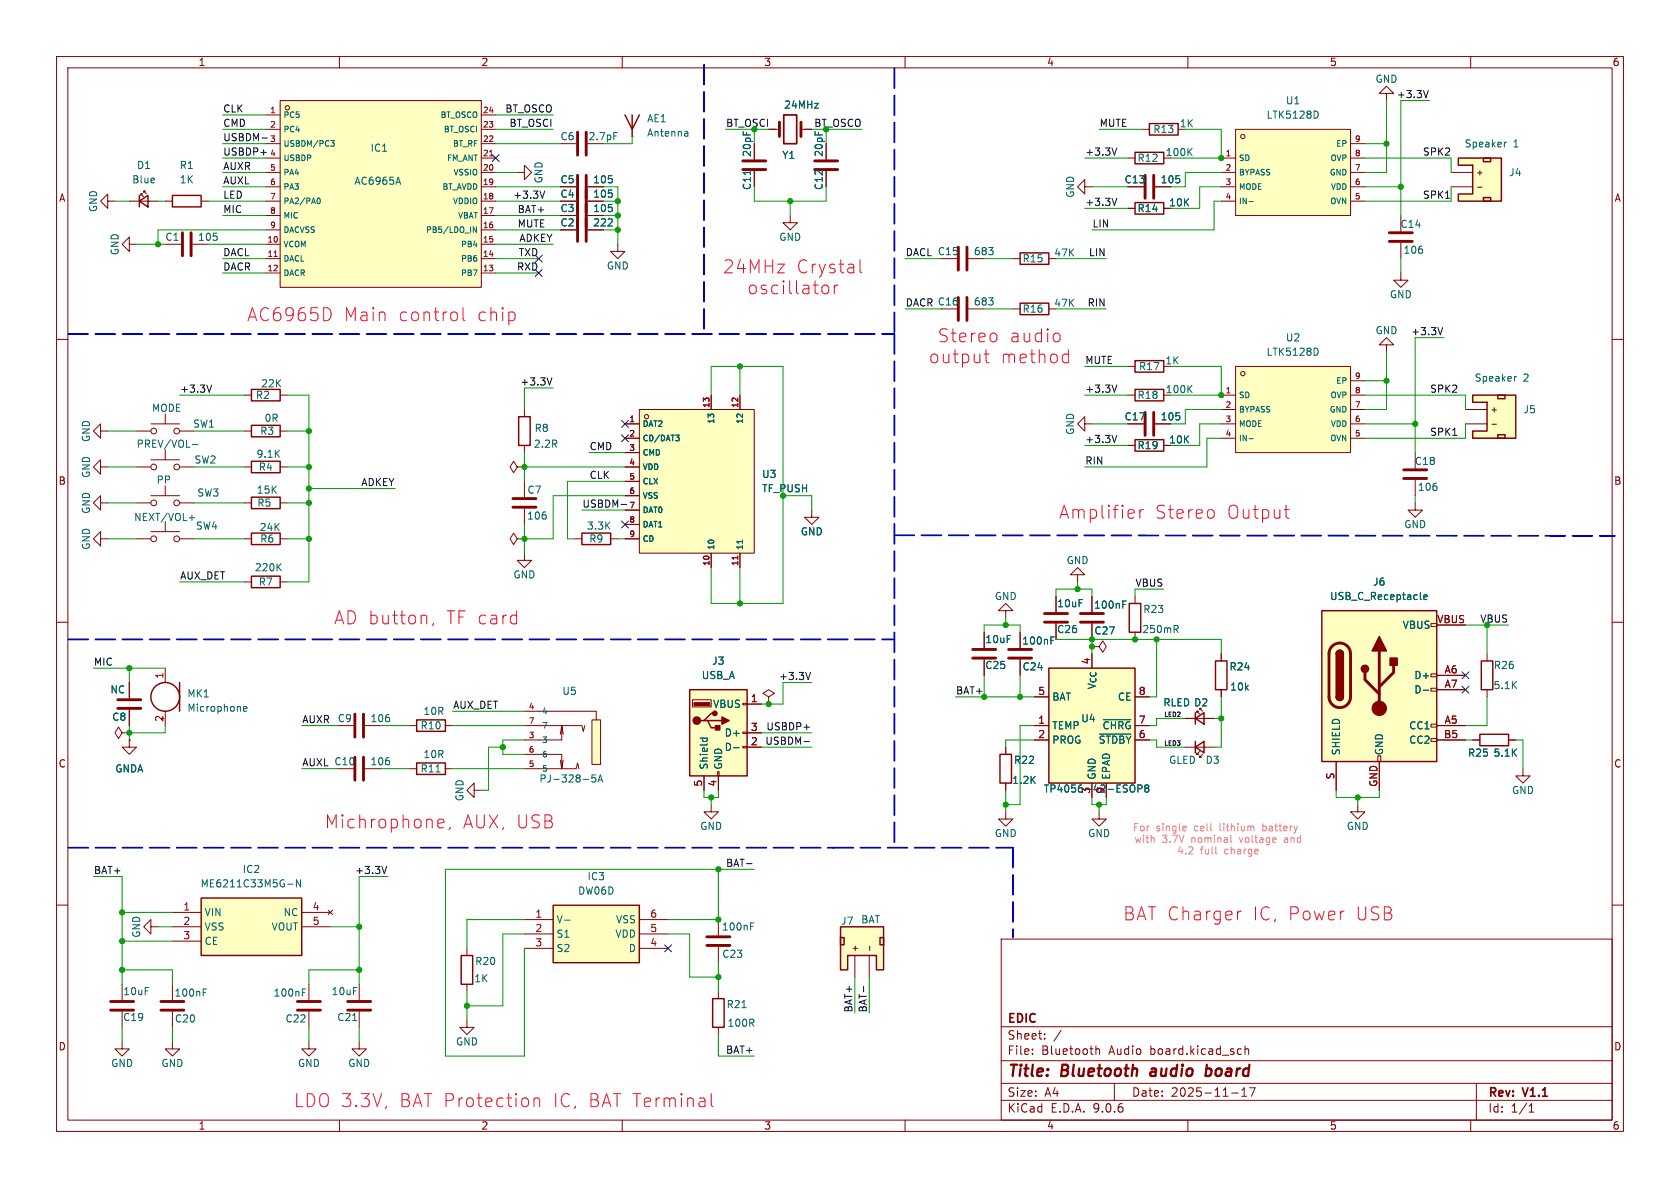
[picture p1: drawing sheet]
<svg xmlns="http://www.w3.org/2000/svg" width="297mm" height="210mm" viewBox="0 0 297 210" stroke-linecap="round" stroke-linejoin="round" font-family="sans-serif">
<g fill="none" stroke="#840000" stroke-width=".18">
<path d="M10 10h277v190h-277zM12 12h273v186h-273zM60 10v2M110 10v2M160 10v2M210 10v2M260 10v2M10 60h2M285 60h2M10 110h2M285 110h2M10 160h2"/>
<path d="M177 166h108v32h-108zM285 160h2M60 198v2M110 198v2M160 198v2M177 194.5h108M177 191.5h108M177 187.5h108M177 181.5h108M182.5 186.3v.1M182.5 185.5v.1M184.7 183.6v.1"/>
<path d="M184.7 182.8v.1M187.6 182.1l-1.3 2M193.7 184.9v1.5M193.7 185.5l.3-.1 .3 .1 .1 .9M197 191.5v3M210 198v2M217.7 193.2h1.2M219 185.4l.5 .1M219.5 186.3l-.5 .1M219.5 193.8h.9M219.5 192.7l.5-.4v1.5M220.1 185.5l.2-.1 .4 .1v.9"/>
<path d="M220.1 184.9v1.5M220.9 192.3h1l-.7 1.5M260 198v2M261 191.5v6.5M270.3 196.6h.9M270.3 195.5l.4-.4v1.5"/>
</g>
<path d="M203.5 189.5l-.2 .4 .3 .3M213.3 189l.2-.1 .5 .1M213.4 188.2l-.3 2M214 190a.66 .66 0 0 1-.9 .1" fill="none" stroke="#840000" stroke-width=".4"/>
<path d="M218.4 22.9h20.4v15.2h-20.4z" fill="#ffffc2"/>
<circle cx="219.7" cy="24.1" r=".38" fill="#ffffc2" stroke="#ffffc2" stroke-width=".18"/>
<g fill="none" stroke="#840000" stroke-width=".18">
<path d="M215.9 27.9h2.5M215.9 30.5h2.5M215.9 33h2.5M215.9 35.6h2.5M218.4 22.9h20.4v15.2h-20.4zM238.8 27.9h2.5M238.8 30.5h2.5M238.8 33h2.5M238.8 35.6h2.5M238.8 25.4h2.5M171.2 54.6h2.8M171.2 45.7h2.8"/>
<path d="M179.1 54.6h1.2M179.1 45.7h1.2M185.4 54.6h1.3M185.4 45.7h1.3"/>
<circle cx="219.7" cy="24.1" r=".38"/>
</g>
<path d="M232.6 19.6a.68 .68 0 0 1 .5 .7 .68 .68 0 0 1-.5 .6M220.8 35.6h.8" fill="none" stroke="#006464" stroke-width=".18"/>
<path d="M180.3 53.6h5.1v2h-5.1zM180.3 44.7h5.1v2h-5.1z" fill="none" stroke="#840000" stroke-width=".25"/>
<path d="M169.4 43.7v4.1M169.4 52.6v4M170.9 43.7v4.1M170.9 52.6v4" fill="none" stroke="#840000" stroke-width=".51"/>
<path d="M49.5 17.8h35.6v33h-35.6z" fill="#ffffc2"/>
<circle cx="50.8" cy="19.1" r=".38" fill="#ffffc2" stroke="#ffffc2" stroke-width=".18"/>
<g fill="none" stroke="#840000" stroke-width=".18">
<path d="M49.5 17.8h35.6v33h-35.6zM22.9 35.6h5M24.9 34.5v-.2h.2h-.2l.5 .5M25.4 34v-.2h.3h-.3l.5 .5M29.2 35.6h1.3M35.6 35.6h1.2M47 20.3h2.5M47 22.9h2.5M47 25.4h2.5M47 27.9h2.5M47 30.5h2.5M47 33h2.5"/>
<path d="M47 35.6h2.5M47 38.1h2.5M85.1 20.3h2.5M85.1 22.9h2.5M85.1 25.4h2.5M85.1 27.9h2.5M85.1 30.5h2.5M85.1 33h2.5M85.1 35.6h2.5M85.1 38.1h2.5M247.6 38.1v2.8M29.2 43.2h2.8"/>
<path d="M34 43.2h2.8M47 40.6h2.5M47 43.2h2.5M47 45.7h2.5M47 48.3h2.5M85.1 40.6h2.5M85.1 43.2h2.5M85.1 45.7h2.5M85.1 48.3h2.5M247.6 48.3v1.2h1.3l-1.3 1.3-1.2-1.3h1.2M247.6 42.9v2.8M245.1 61h1.3l-1.3-1.3-1.3 1.3h1.3v1.2"/>
<path d="M250.2 80v2.8M250.2 84.8v2.8"/>
<circle cx="50.8" cy="19.1" r=".38"/>
</g>
<path d="M56.1 35.2l.2-.2a.53 .53 0 0 1 .3 .5 .53 .53 0 0 1-.3 .5l-.2-.2M58.5 24.9h.6l-.3 .3 .2 .1v.5h-.5M70.4 31.3l.4 1.3M84.2 40.1v1l-.5-1v1" fill="none" stroke="#006464" stroke-width=".18"/>
<path d="M86.6 27.6h.5M48.5 45.3h.5" fill="none" stroke="#a90000" stroke-width=".18"/>
<path d="M32.3 41.1v4.1M33.8 41.1v4.1M245.6 41.1h4.1M245.6 42.7h4.1M248.2 83.1h4M248.2 84.6h4" fill="none" stroke="#840000" stroke-width=".51"/>
<path d="M24.6 35.6l1.6-1.1v2.1zM24.6 34.5v2.1M30.5 34.5h5.1v2.1h-5.1z" fill="none" stroke="#840000" stroke-width=".25"/>
<path d="M218.4 64.8h20.4v15.2h-20.4z" fill="#ffffc2"/>
<circle cx="219.7" cy="66" r=".38" fill="#ffffc2" stroke="#ffffc2" stroke-width=".18"/>
<g fill="none" stroke="#840000" stroke-width=".18">
<path d="M215.9 69.9h2.5M215.9 72.4h2.5M215.9 74.9h2.5M215.9 77.5h2.5M218.4 64.8h20.4v15.2h-20.4zM238.8 69.9h2.5M238.8 72.4h2.5M238.8 74.9h2.5M238.8 77.5h2.5M238.8 67.3h2.5"/>
<circle cx="219.7" cy="66" r=".38"/>
</g>
<path d="M220.8 77.5h.8M232.6 61.5a.68 .68 0 0 1 .5 .7 .68 .68 0 0 1-.5 .6" fill="none" stroke="#006464" stroke-width=".18"/>
<path d="M257.8 27.9h7.6v7.7h-7.6v-1.3h2.5v-5.1h-2.5z" fill="#ffffc2"/>
<path d="M257.8 27.9h7.6v7.7h-7.6v-1.3h2.5v-5.1h-2.5zM262.3 27.9h1.2v.7h-1.2zM262.3 34.9h1.2v.7h-1.2z" fill="none" stroke="#840000" stroke-width=".25"/>
<path d="M245.1 16.5h1.3l-1.3-1.3-1.3 1.3h1.3v1.3M256.5 30.5h3.8M256.5 33h3.8M261.2 33.1h.8M22.9 43.2v-1.3l-1.3 1.3 1.3 1.3v-1.3h1.2" fill="none" stroke="#840000" stroke-width=".18"/>
<path d="M266.3 25.1l-.3 .2" fill="none" stroke="#006464" stroke-width=".18"/>
<path d="M97.8 160h15.2v10.2h-15.2z" fill="#ffffc2"/>
<path d="M97.8 160h15.2v10.2h-15.2z" fill="none" stroke="#840000" stroke-width=".25"/>
<path d="M92.7 162.6h5.1M92.7 165.1h5.1M92.7 167.6h5.1M113 162.6h5.1M113 165.1h5.1M113 167.6h5.1" fill="none" stroke="#840000" stroke-width=".18"/>
<path d="M99.8 162.7h1" fill="none" stroke="#006464" stroke-width=".18"/>
<path d="M260.3 69.9h7.7v7.6h-7.7v-1.3h2.6v-5.1h-2.6z" fill="#ffffc2"/>
<g fill="none" stroke="#840000" stroke-width=".25">
<path d="M200.7 35.8h5v2h-5zM200.7 26.9h5v2.1h-5zM203.2 21.8h5.1v2.1h-5.1zM91.7 73.7h2v5h-2zM200.7 77.7h5v2.1h-5zM200.7 63.8h5v2h-5zM260.3 69.9h7.7v7.6h-7.7v-1.3h2.6v-5.1h-2.6zM264.8 69.9h1.3v.6h-1.3zM264.8 76.8h1.3v.7h-1.3zM102.9 94.2h5v2.1h-5zM214.9 116.8h2v5.1h-2zM31.7 120.7v5"/>
<path d="M211.3 132.1l1.6-1v2zM211.3 127l1.6-1v2zM211.3 126v2M211.3 131.1v2M126 176.5h2v5.1h-2z"/>
<circle cx="29.2" cy="123.2" r="2.54"/>
</g>
<g fill="none" stroke="#840000" stroke-width=".18">
<path d="M19 35.6v-1.3l-1.2 1.3 1.2 1.2v-1.2h1.3M135.9 22.9h1.9M139.7 38.1v1.3h1.3l-1.3 1.2-1.3-1.2h1.3M141.6 22.9h1.9M191.8 33v-1.2l-1.3 1.2 1.3 1.3v-1.3h1.2M199.4 36.8h1.3M199.4 27.9h1.3M201.9 22.9h1.3M204.2 33h2.8M205.7 36.8h1.3M92.7 72.4v1.3M92.7 78.7v1.3"/>
<path d="M199.4 78.7h1.3M199.4 64.8h1.3M205.7 78.7h1.3M259.1 72.4h3.8M259.1 74.9h3.8M263.8 75h.7M91.4 82.6l-.6-1.1-.6 1.1 .6 1 .6-1h1.3M92.7 82.6h.1M92.7 97.8v1.3h1.3l-1.3 1.2-1.3-1.2h1.3M92.7 85.1v2.8M92.7 89.9v2.8M101.6 95.3h1.3"/>
<path d="M107.9 95.3h1.3M143.5 90.2v1.2h1.3l-1.3 1.3-1.3-1.3h1.3M29.2 118.1v2.6M215.9 115.6v1.2M29.2 125.7v2.6M64.5 135.9h2.8M209.5 132.1h5.1M209.5 127h5.1M211.6 126v-.3h.2h-.2l.5 .5M212.1 132.8l-.5 .6h.2h-.2v-.3M212.1 125.5v-.3h.2h-.2l.5 .5M212.6 133.4l-.5 .5h.2h-.2v-.3"/>
<path d="M215.9 121.9v1.3M240 142.2v1.3h1.3l-1.3 1.3-1.2-1.3h1.2M26.7 163.8v-1.2l-1.3 1.2 1.3 1.3v-1.3h1.2M127 162.6v2.8M127 167.4v2.8M127 175.3v1.2M127 181.6v1.3"/>
</g>
<path d="M132.7 30.1v.8M210.2 26.8l.5 .7M210.7 26.2l-.7 .8M268.1 66.5l-.3 .2M43 125.3l.7-.1-.1-.2-.4-.1-.2 .2 .1 .6h.5M131.2 178.1h.7M132.7 163.7h.4M132.7 163.1h.6" fill="none" stroke="#006464" stroke-width=".18"/>
<g fill="none" stroke="#840000" stroke-width=".51">
<path d="M131.3 30h4.1M131.3 28.4h4.1M137.8 21.6v2.5M141.6 21.6v2.5M144 30h4.1M144 28.4h4.1M202.4 31v4.1M204 31v4.1M90.7 88.1h4M90.7 89.7h4M62.7 133.9v4M64.3 133.9v4"/>
<path d="M125 167.1h4M125 165.6h4"/>
</g>
<path d="M138.6 20.3h2.2v5.1h-2.2z" fill="none" stroke="#840000" stroke-width=".3"/>
<path d="M35.6 158.8h17.7v10.1h-17.7z" fill="#ffffc2"/>
<path d="M73.7 134.9h5v2h-5zM73.7 127.3h5v2h-5zM35.6 158.8h17.7v10.1h-17.7z" fill="none" stroke="#840000" stroke-width=".25"/>
<g fill="none" stroke="#840000" stroke-width=".18">
<path d="M91.4 95.3l-.6-1.1-.6 1.1 .6 1 .6-1h1.3M92.7 95.3h.1M22.9 120.7v2.7M22.9 125.5v2.8M59.7 128.3h2.8M64.5 128.3h2.8M72.4 135.9h1.3M72.4 128.3h1.3M78.7 135.9h1.3M78.7 128.3h1.3M30.5 161.3h5.1M30.5 163.8h5.1"/>
<path d="M30.5 166.4h5.1M53.3 161.3h5.1M53.3 163.8h5.1M54.6 174v2.8M54.6 178.8v2.8M58 160.9l.8 .8M58.8 160.9l-.8 .8M63.5 174v2.8M63.5 178.8v2.8M54.6 184.2v1.2h1.3l-1.3 1.3-1.3-1.3h1.3M63.5 184.2v1.2h1.3l-1.3 1.3-1.3-1.3h1.3"/>
</g>
<path d="M77.1 136.5h.7M50.8 156.3h1M53.1 155.5v1.3l-.7-1.3v1.3M53.5 175.4h.4M53.5 174.8h.6M62.3 180.4h.8" fill="none" stroke="#006464" stroke-width=".18"/>
<path d="M20.8 125.2h4.1M20.8 123.7h4.1M62.7 126.2v4.1M64.3 126.2v4.1M52.6 178.6h4M52.6 177h4M61.5 178.6h4M61.5 177h4" fill="none" stroke="#840000" stroke-width=".51"/>
<path d="M121.9 121.9h10.2v15.3h-10.2z" fill="#ffffc2"/>
<path d="M121.9 121.9h10.2v15.3h-10.2zM124.5 127.4h.6l.6 1.3h1.3M125.1 127.4h2.5M126.4 126.1h-.7l-1.2 1.3h-.7" fill="none" stroke="#840000" stroke-width=".25"/>
<g fill="#840000" stroke="#840000" stroke-width=".25">
<path d="M126.5 128.3h.8v.7h-.8z"/>
<path d="M127.6 126.7l1.3 .7-1.3 .6z"/>
<circle cx="123.2" cy="127.4" r=".63"/>
<circle cx="126.4" cy="126.1" r=".38"/>
</g>
<path d="M122.7 124.2h2.8v.5h-2.8z" fill="#840000" stroke="#840000" stroke-width=".18"/>
<path d="M122.4 123.7h3.3v1.3h-3.3zM124.5 137.2v2.5M126.9 136.4h.2v.8h-.2zM127 137.2v2.5M131.3 124.3h.8v.3h-.8zM131.3 129.4h.8v.3h-.8zM131.3 132h.8v.2h-.8zM132.1 124.5h2.5M132.1 129.5h2.5M132.1 132.1h2.5M135.9 123.2l1-.6-1-.7-1 .7 1 .6v1.3M135.9 124.5h.1" fill="none" stroke="#840000" stroke-width=".18"/>
<path d="M123.8 130.5h1.2M124.3 130.5l-.1 .3M125 130.5v.3M129.7 132.2h1" fill="none" stroke="#006464" stroke-width=".18"/>
<path d="M148.6 163.8h7.6v7.7h-1.3v-2.6h-5v2.6h-1.3z" fill="#ffffc2"/>
<path d="M148.6 165.7h.6v1.3h-.6zM148.6 163.8h7.6v7.7h-1.3v-2.6h-5v2.6h-1.3zM155.6 165.7h.6v1.3h-.6z" fill="none" stroke="#840000" stroke-width=".25"/>
<path d="M151.1 168.9v3.8M153.7 168.9v3.8M153.7 167.3v.7" fill="none" stroke="#840000" stroke-width=".18"/>
<path d="M104.6 127.3h1.6v7.8h-1.6z" fill="#ffffc2"/>
<g fill="none" stroke="#840000" stroke-width=".18">
<path d="M17.8 76.2v-1.3l-1.3 1.3 1.3 1.3v-1.3h1.2M43.2 69.9h1.2M49.5 69.9h1.3M191.8 74.9v-1.2l-1.3 1.2 1.3 1.3v-1.3h1.2M199.4 69.9h1.3M204.2 74.9h2.8M17.8 88.9v-1.3l-1.3 1.3 1.3 1.3v-1.3h1.2M17.8 95.3v-1.3l-1.3 1.3 1.3 1.2v-1.2h1.2M17.8 82.6v-1.3l-1.3 1.3 1.3 1.2v-1.2h1.2M24.1 95.3h2.6M26.7 94h5M29.2 92.2v1.8"/>
<path d="M31.7 95.3h2.6M43.2 95.3h1.2M49.5 95.3h1.3M43.2 102.9h1.2M49.5 102.9h1.3M21.6 129.5l-.6-1-.7 1 .7 1.1 .6-1.1h1.3M22.9 130.8v1.3h1.2l-1.2 1.3-1.3-1.3h1.3M22.9 130.8h.1M22.9 129.5h.1M83.8 139.7v-1.3l-1.3 1.3 1.3 1.3v-1.3h1.3M92.7 125.7h12.7v1.6M92.7 128.3h10.2l.2 1 .3-1"/>
<path d="M92.7 133.4h6.6v2.5l.3-1.5M92.7 135.9h9.2l.2-1 .3 1M99.1 134.4l.2 1.5M99.3 128.3l-.2 1.5M99.6 129.8l-.3-1.5v2.5h-6.6M104.6 127.3h1.6v7.8h-1.6zM125.7 142.2v1.3h1.3l-1.3 1.3-1.2-1.3h1.2M21.6 174v2.8M21.6 178.8v2.8M30.5 174v2.8M30.5 178.8v2.8M82.5 167.6v1.3"/>
<path d="M82.5 174v1.3M21.6 184.2v1.2h1.3l-1.3 1.3-1.3-1.3h1.3M30.5 184.2v1.2h1.2l-1.2 1.3-1.3-1.3h1.3M82.5 180.3v1.3h1.3l-1.3 1.3-1.2-1.3h1.2"/>
<circle cx="27.2" cy="95.3" r=".51"/>
<circle cx="31.2" cy="95.3" r=".51"/>
</g>
<path d="M210.2 68.7l.5 .7M210.7 68.1l-.7 .8M33.4 91.5h1M49.7 99.6l-.7 .8M49.2 100.2l.5 .7M105.3 137h-.6l-.1 .6 .2-.1h.4l.1 .2v.4l-.2 .1-.5-.1M105.7 138.2l.4-1.2 .4 1.2M105.8 137.9h.6M35.9 175.4h.5M35.9 174.8h.6" fill="none" stroke="#006464" stroke-width=".18"/>
<path d="M44.4 68.8h5.1v2.1h-5.1zM200.7 68.8h5v2.1h-5zM44.4 94.2h5.1v2.1h-5.1zM44.4 101.9h5.1v2h-5.1zM81.5 168.9h2.1v5.1h-2.1z" fill="none" stroke="#840000" stroke-width=".25"/>
<path d="M202.4 72.9v4.1M204 72.9v4.1M19.6 178.6h4M19.6 177h4M28.4 178.6h4.1M28.4 177h4.1" fill="none" stroke="#840000" stroke-width=".51"/>
<path d="M113 72.4h20.3v25.4h-20.3z" fill="#ffffc2"/>
<circle cx="114.3" cy="73.7" r=".38" fill="#ffffc2" stroke="#ffffc2" stroke-width=".18"/>
<g fill="none" stroke="#840000" stroke-width=".18">
<path d="M111.8 24.1h.1M110.5 74.9h2.5M110.5 77.5h2.5M113 72.4h20.3v25.4h-20.3zM125.7 69.9v2.5M130.8 69.9v2.5M110.5 80h2.5M110.5 82.6h2.5M110.5 85.1h2.5M110.5 87.6h2.5M110.5 90.2h2.5M110.5 92.7h2.5"/>
<path d="M110.5 95.3h2.5M125.7 97.8v2.5M130.8 97.8v2.5M180.3 111.8v2.8M180.3 116.6v2.8M186.7 105.4v2.8M186.7 110.2v2.8M190.5 101.6h1.3l-1.3-1.3-1.3 1.3h1.3v1.3M193 105.4v2.8M193 110.2v2.8M177.8 132.1v1.3M177.8 138.4v1.3"/>
<circle cx="114.3" cy="73.7" r=".38"/>
</g>
<path d="M121.4 23.2l.2 .2v.7M121.6 24l-.4 .1M121.6 23.5l-.4 .1M119.4 76.9h.7l-.4 .4M119.9 77.3l.2 .2v.2l-.2 .2M131.3 95.5v.5M185.8 113.2h.4M185.8 112.6h.6M198.5 106.8h.4M198.5 106.2h.6" fill="none" stroke="#006464" stroke-width=".18"/>
<path d="M130.4 98.3v.6" fill="none" stroke="#a90000" stroke-width=".18"/>
<path d="M178.3 116.3h4.1M178.3 114.8h4.1M184.7 110h4M184.7 108.5h4M191 110h4.1M191 108.5h4.1" fill="none" stroke="#840000" stroke-width=".51"/>
<path d="M110.5 20.3l1.3 2.6 1.2-2.6M111.8 20.3v3.8M176.8 133.4h2v5h-2z" fill="none" stroke="#840000" stroke-width=".25"/>
<path d="M185.4 118.1h15.3v20.3h-15.3z" fill="#ffffc2"/>
<path d="M44.4 75.2h5.1v2h-5.1zM44.4 87.9h5.1v2h-5.1zM44.4 81.5h5.1v2.1h-5.1zM185.4 118.1h15.3v20.3h-15.3zM199.6 106.7h2.1v5.1h-2.1zM261.9 116.8h2v5.1h-2zM261.6 129.8h5.1v2h-5.1z" fill="none" stroke="#840000" stroke-width=".25"/>
<g fill="none" stroke="#840000" stroke-width=".18">
<path d="M91.4 30.5h1.3v-1.3l1.3 1.3-1.3 1.3v-1.3M99.1 33h2.8M99.1 25.4h2.8M99.1 35.6h2.8M99.1 38.1h2.8M103.9 33h2.8M103.9 35.6h2.8M103.9 38.1h2.8M99.1 40.6h2.8M103.9 40.6h2.8M109.2 43.2v1.3h1.3l-1.3 1.2-1.3-1.2h1.3M24.1 76.2h2.6"/>
<path d="M26.7 74.9h5M29.2 73.2v1.7M29.2 79.5v1.8M31.7 76.2h2.6M43.2 76.2h1.2M49.5 76.2h1.3M24.1 88.9h2.6M24.1 82.6h2.6M26.7 81.3h5M26.7 87.6h5M29.2 85.9v1.7M31.7 88.9h2.6"/>
<path d="M31.7 82.6h2.6M43.2 88.9h1.2M43.2 82.6h1.2M49.5 88.9h1.3M49.5 82.6h1.3M174 111.8v2.8M174 116.6v2.8M177.8 108h1.3l-1.3-1.3-1.3 1.3h1.3v1.2M193 114.3h1.3l.6-1 .7 1-.7 1-.6-1M193 114.3h.1M200.7 105.4v1.3M200.7 111.8v1.2"/>
<path d="M262.9 115.6v1.2M182.9 123.2h2.5M182.9 128.3h2.5M182.9 130.8h2.5M193 138.4v2.6M195.6 138.4v2.6M200.7 123.2h2.5M200.7 128.3h2.5M200.7 130.8h2.5M260.3 130.8h1.3M262.9 121.9v1.3M266.7 130.8h1.3"/>
<path d="M269.2 135.9v1.3h1.3l-1.3 1.2-1.2-1.2h1.2M177.8 143.5v1.3h1.3l-1.3 1.3-1.3-1.3h1.3M194.3 143.5v1.3h1.3l-1.3 1.3-1.3-1.3h1.3"/>
<circle cx="27.2" cy="76.2" r=".51"/>
<circle cx="31.2" cy="76.2" r=".51"/>
<circle cx="27.2" cy="82.6" r=".51"/>
<circle cx="27.2" cy="88.9" r=".51"/>
<circle cx="31.2" cy="82.6" r=".51"/>
<circle cx="31.2" cy="88.9" r=".51"/>
</g>
<g fill="none" stroke="#006464" stroke-width=".18">
<path d="M107.5 39.9h.8M108.2 38.8v.4M108.5 23.4h.6M34 78.6h1M207.9 111.2l.4 .6M208 110.6l.3 .2-.1 .3-.2 .1M194.4 129.8h5.5M195 127.2h4.9M200.1 138.8a.43 .43 0 0 1 .5 .4v.4a.43 .43 0 0 1-.5 .4M201.2 139.4h.6l.1-.2-.1-.3-.6-.1v1.2M202.6 139.3l-.2-.2 .2-.3h.3l.2 .2-.2 .3M202.6 139.3l-.2 .2v.4l.2 .1h.4l.1-.2v-.3l-.2-.2"/>
<path d="M202.6 139.3h.3"/>
</g>
<path d="M102.1 23.4v4M102.1 31v11.7M103.6 23.4v4M103.6 31v11.7M172 116.3h4M172 114.8h4" fill="none" stroke="#840000" stroke-width=".51"/>
<path d="M233.7 108h20.3v26.6h-20.3z" fill="#ffffc2"/>
<g fill="none" stroke="#840000" stroke-width=".18">
<path d="M99.1 33h2.8M99.1 35.6h2.8M99.1 38.1h2.8M103.9 33h2.8M103.9 35.6h2.8M103.9 38.1h2.8M135.9 22.9h1.3M142.2 22.9h1.3M199.4 36.8h1.3M204.2 33h2.8M205.7 36.8h1.3M99.1 40.6h2.8"/>
<path d="M103.9 40.6h2.8M110.5 74.9h2.5M110.5 77.5h2.5M125.7 69.9v2.5M130.8 69.9v2.5M199.4 78.7h1.3M204.2 74.9h2.8M205.7 78.7h1.3M110.5 80h2.5M110.5 82.6h2.5M110.5 85.1h2.5M110.5 87.6h2.5"/>
<path d="M110.5 90.2h2.5M110.5 92.7h2.5M110.5 95.3h2.5M125.7 97.8v2.5M130.8 97.8v2.5M250.2 88.9v1.3h1.3l-1.3 1.2-1.3-1.2h1.3M174 111.8v2.8M174 116.6v2.8M180.3 111.8v2.8M180.3 116.6v2.8M186.7 105.4v2.8M186.7 110.2v2.8"/>
<path d="M193 114.3h.1M193 105.4v2.8M193 110.2v2.8M215.9 115.6v1.2M253 110.2h1v.5h-1zM253 119.1h1v.5h-1zM254 110.5h5.1M254 119.4h5.1M22.9 130.8h.1M22.9 129.5h.1M22.9 120.7v2.7M22.9 125.5v2.8"/>
<path d="M124.5 137.2v2.5M127 137.2v2.5M132.1 124.5h2.5M132.1 129.5h2.5M132.1 132.1h2.5M135.9 124.5h.1M177.8 132.1v1.3M177.8 138.4v1.3M182.9 128.3h2.5M182.9 130.8h2.5M182.9 123.2h2.5M193 138.4v2.6"/>
<path d="M195.6 138.4v2.6M200.7 128.3h2.5M200.7 130.8h2.5M200.7 123.2h2.5M209.5 127h1.8M212.9 127h1.7M215.9 121.9v1.3M236.2 134.6v5.1M243.6 133.6h.5v1h-.5zM243.8 134.6v5.1M253 121.7h1v.5h-1zM253 128h1v.5h-1z"/>
<path d="M253 130.6h1v.5h-1zM254 121.9h5.1M254 128.3h5.1M254 130.8h5.1M260.3 130.8h1.3M266.7 130.8h1.3"/>
</g>
<path d="M233.7 108h20.3v26.6h-20.3zM236.2 115.6a.64 .64 0 0 1 .7-.7 .64 .64 0 0 1 .6 .7M236.2 123.2a.64 .64 0 0 0 .7 .6 .64 .64 0 0 0 .6-.6" fill="none" stroke="#840000" stroke-width=".25"/>
<path d="M235.5 114.2a1.9 1.9 0 0 1 2.1-.4 1.9 1.9 0 0 1 1.2 1.8v7.6a1.91 1.91 0 0 1-1.9 1.9 1.91 1.91 0 0 1-2-1.9l.1-7.8 .1-.6zM241.3 118.9v1.2l2.5 2.6M243.8 115.1v10.1M246.4 117.6v1.3l-2.6 2.5" fill="none" stroke="#840000" stroke-width=".51"/>
<g fill="#840000" stroke="#840000" stroke-width=".25">
<path d="M236.2 115.6h1.3v7.6h-1.3z"/>
<path d="M236.4 115.1a.64 .64 0 0 1 .7-.1 .64 .64 0 0 1 .4 .6h-1.3z"/>
<path d="M236.2 123.2h1.3a.64 .64 0 0 1-.6 .6 .64 .64 0 0 1-.7-.6z"/>
<path d="M243.8 112.5l1.3 2.6h-2.5z"/>
<path d="M245.7 116.3h1.3v1.3h-1.3z"/>
<circle cx="241.3" cy="118.2" r=".63"/>
</g>
<circle cx="243.8" cy="125.2" r="1.27" fill="#840000" stroke="#840000" stroke-width=".18"/>
<g fill="none" stroke="#006464" stroke-width=".18">
<path d="M107.5 39.9h.8M108.2 38.8v.4M132.7 30.1v.8M119.4 76.9h.7l-.4 .4M119.9 77.3l.2 .2v.2l-.2 .2M131.3 95.5v.5M185.8 113.2h.4M185.8 112.6h.6M198.5 106.8h.4M198.5 106.2h.6M251.7 105.6l.6-.2-.1-.2-.3-.1-.2 .2 .1 .6h.4M123.8 130.5h1.2"/>
<path d="M124.3 130.5l-.1 .3M125 130.5v.3M129.7 132.2h1M194.4 129.8h5.5M195 127.2h4.9M200.1 138.8a.43 .43 0 0 1 .5 .4v.4a.43 .43 0 0 1-.5 .4M201.2 139.4h.6l.1-.2-.1-.3-.6-.1v1.2M202.6 139.3l-.2-.2 .2-.3h.3l.2 .2-.2 .3M202.6 139.3l-.2 .2v.4l.2 .1h.4l.1-.2v-.3l-.2-.2M202.6 139.3h.3M251.6 122h1"/>
</g>
<g fill="none" stroke="#0f0f0f" stroke-width=".18">
<path d="M252.5 16l-.4 1.3M46.1 26.9h1M46.3 24.4h1M96.3 33.8l-.4 1.2M197.4 26.2l-.4 1.2M197.4 35l-.4 1.3M255.6 35h.7M255 57.9l-.4 1.3M37.4 68.1l-.4 1.2M97.6 66.8l-.5 1.3M197.4 68.1l-.4 1.2M197.4 77l-.4 1.2"/>
<path d="M256.8 77h.7M109.8 89.2h1M143.3 118.9l-.4 1.2M142.1 128.5h1M142.1 131.1h1M68.4 153.2l-.5 1.2M132 152.7h.9M152.7 174.4v.9"/>
</g>
<path d="M124.5 11.4v47.7M158.1 12.1v47M12.1 59.1h146M158.1 59.1v90.8M158.1 94.6l127.4 .1M12.1 113h146M12.1 149.9h135.2M147.3 149.9h31.8M179.1 149.9v15.8" fill="none" stroke="#0000c2" stroke-width=".32" stroke-dasharray="3.5 1.3"/>
<g fill="none" stroke="#009600" stroke-width=".18">
<path d="M245.1 17.8v12.7h-3.8M252.7 17.8h-5.1v20.3M20.3 35.6h2.6M27.9 35.6h1.3M36.8 35.6h10.2M39.4 22.9h7.6M39.4 25.4h7.6M39.4 30.5h7.6M39.4 33h7.6M39.4 38.1h7.6M39.4 27.9h7.6M39.4 20.3h7.6"/>
<path d="M87.6 35.6h11.5M87.6 22.9h10.2M87.6 25.4h11.5M87.6 30.5h3.8M87.6 33h11.5M87.6 38.1h11.5M87.6 20.3h10.2M106.7 35.6h2.5M106.7 33h2.5v10.2M106.7 38.1h2.5M111.8 24.1v1.3h-5.1M128.3 22.9h5v2.5"/>
<path d="M133.3 33v2.6h12.7v-2.6M139.7 35.6v2.5M152.4 22.9h-6.4v2.5M191.8 27.9h7.6M191.8 36.8h7.6M193 33h6.4M194.3 22.9h7.6M209.5 22.9h6.4v5h-8.9M215.9 35.6h-1.3v5h-21.6M215.9 30.5h-6.4v2.5h-2.5M215.9 33h-3.8v3.8h-5.1M241.3 25.4h3.8"/>
<path d="M241.3 33h6.3M241.3 27.9h15.2v2.6M256.5 33v2.6h-15.2M24.1 43.2h5.1M36.8 43.2h10.2M39.4 45.7h7.6M39.4 48.3h7.6M47 40.6h-19.1v2.6M87.6 45.7h7.6M87.6 48.3h7.6M87.6 40.6h11.5M87.6 43.2h10.2"/>
<path d="M106.7 40.6h2.5M160 45.7h6.4M160 54.6h6.4M174 45.7h5.1M174 54.6h5.1M186.7 45.7h8.9M186.7 54.6h8.9M247.6 45.7v2.6M255.3 59.7h-5.1v20.3M19 76.2h5.1M31.7 69.9h11.5M34.3 76.2h8.9"/>
<path d="M50.8 76.2h3.8M50.8 69.9h3.8v33h-3.8M97.8 68.6h-5.1v3.8M125.7 69.9v-5.1h12.7v41.9h-12.7v-6.4M130.8 64.8v5.1M191.8 64.8h7.6M191.8 69.9h7.6M191.8 78.7h7.6M193 74.9h6.4M207 64.8h8.9v5.1h-8.9M215.9 77.5h-2.5v5.1h-21.6M215.9 74.9h-3.8v3.8h-5.1"/>
<path d="M215.9 72.4h-6.4v2.5h-2.5M241.3 69.9h17.8v2.5M241.3 74.9h8.9M241.3 67.3h3.8M245.1 62.2v10.2h-3.8M259.1 74.9v2.6h-17.8M19 95.3h5.1M19 82.6h5.1M19 88.9h5.1M34.3 95.3h8.9M34.3 82.6h8.9M34.3 88.9h8.9"/>
<path d="M50.8 95.3h3.8M50.8 82.6h3.8M50.8 88.9h3.8M54.6 86.4h15.2M92.7 80v5.1M92.7 92.7v5.1M92.7 82.6h17.8M102.9 90.2h7.6M104.1 80h6.4M109.2 95.3h1.3M110.5 87.6h-12.7v7.7h-5.1M110.5 85.1h-10.2v10.2h1.3"/>
<path d="M138.4 87.6h5.1v2.6M250.2 87.6v1.3M16.5 118.1h12.7M22.9 118.1v2.6M31.7 102.9h11.5M130.8 100.3v6.4M174 111.8v-1.3h6.3v1.3M174 119.4v3.8M177.8 109.2v1.3M180.3 119.4v3.8M186.7 113h29.2v2.6M186.7 105.4v-1.3h6.3v1.3"/>
<path d="M190.5 102.9v1.2M193 113v2.6M204.5 113v10.2h-1.3M205.7 104.1h-5v1.3M259.1 110.5h7.6M262.9 110.5v5.1M22.9 128.3v2.5M29.2 128.3v1.2h-6.3M53.3 128.3h6.4M53.3 135.9h6.4M67.3 128.3h5.1M67.3 135.9h5.1"/>
<path d="M80 128.3h12.7M80 135.9h12.7M80 125.7h12.7M88.9 132.1h-2.5v7.6h-1.3M92.7 130.8h-3.8v2.6h3.8M124.5 139.7v1.3h2.5v-1.3M134.6 132.1h8.9M134.6 129.5h8.9M143.5 120.7h-5.1v3.8h-3.8M168.9 123.2h14M177.8 139.7v3.8M182.9 130.8h-5.1v1.3"/>
<path d="M182.9 128.3h-2.6v13.9h-2.5M203.2 130.8h1.3v1.3h5M209.5 127h-5v1.3h-1.3M214.6 127h1.3M215.9 123.2v8.9h-1.3M236.2 139.7v1.3h7.6v-1.3M259.1 130.8h1.2M262.9 123.2v5.1h-3.8M268 130.8h1.2v5.1M16.5 154.9h5.1v19.1M68.6 154.9h-5.1v19.1M125.7 141v1.2"/>
<path d="M127 153.7v8.9h-8.9M133.3 153.7h-54.6v33h14v-19.1M193 141v1.2h2.6v-1.2M194.3 142.2v1.3M240 141v1.2M21.6 171.5h8.9v2.5M21.6 166.4h8.9M21.6 161.3h8.9M27.9 163.8h2.6M58.4 163.8h5.1M63.5 171.5h-8.9v2.5M82.5 175.3v5"/>
<path d="M92.7 162.6h-10.2v5M92.7 165.1h-3.8v12.7h-6.4M118.1 165.1h3.8v7.6h5.1M127 170.2v5.1M151.1 172.7v6.4M153.7 172.7v6.4M21.6 181.6v2.6M30.5 181.6v2.6M54.6 181.6v2.6M63.5 181.6v2.6M127 182.9v3.8h6.3"/>
</g>
<g fill="none" stroke="#000084" stroke-width=".18">
<path d="M87 27.3l1.2 1.2M88.2 27.3l-1.2 1.2M94.6 47.7l1.3 1.2M94.6 45.1l1.3 1.2M95.9 47.7l-1.3 1.2M95.9 45.1l-1.3 1.2M109.9 76.9l1.2 1.2M109.9 74.3l1.2 1.2M111.1 76.9l-1.2 1.2M111.1 74.3l-1.2 1.2M109.9 92.1l1.2 1.2M111.1 92.1l-1.2 1.2"/>
<path d="M258.5 118.8l1.2 1.2M259.7 118.8l-1.2 1.2M258.5 121.3l1.2 1.2M259.7 121.3l-1.2 1.2M117.5 167l1.2 1.2M118.7 167l-1.2 1.2"/>
</g>
<g fill="none" stroke="#ff0828" stroke-width=".18">
<path d="M58.4 54.9l.1 .5-.1 .7M81.9 54.4v2l.3 .3M145.7 50.4a.62 .62 0 0 1 .8 .4v.7a.62 .62 0 0 1-.8 .4M147.5 50.4v1.5M148.1 50.4a.59 .59 0 0 0-.6 .4M152 45.9v2l.4 .3M176.1 59.1l.1 .2-.1 .9M187.2 59l.2 .3v.7l-.2 .3M174 62.6h.9M174.3 61.8v2l.1 .2 .5 .1M188.2 62.6l.7 .1M188.9 64l-.7 .1"/>
<path d="M188.9 61.8v2.3M201.5 90.1v1.5M202.2 90.1a.59 .59 0 0 0-.7 .4M214.5 90.3l.2 .2-.2 .9M227 90.1h.9M227.5 91.5l.4 .1M76.6 110.2l-.2 .4M77.5 146.2l.2 .1 .7-.1M77.5 144.9l.7-.1 .2 .1 .1 .5-1.1 .2M79.6 146.2l-.2 .5M219.4 161.1l-.5 .2M94.4 194.1v1.5"/>
<path d="M94.4 194.3a.57 .57 0 0 1 1 .1v1.2M125.7 193.3v2l.4 .3"/>
</g>
<path d="M209.5 146l.2 .3-.6 .2M209.6 146.8l-.1 .1M214.9 150.8l.2 .2M217.6 147.6v1.1l.2 .2M221.5 146l.2 .2v.7" fill="none" stroke="#ff7f7e" stroke-width=".18"/>
<path d="M130.4 98.3v.6" fill="none" stroke="#a90000" stroke-width=".18"/>
<g fill="#009600" stroke="#009600" stroke-width=".18">
<circle cx="240" cy="141" r=".46"/>
<circle cx="262.9" cy="110.5" r=".46"/>
<circle cx="174" cy="123.2" r=".46"/>
<circle cx="130.8" cy="106.7" r=".46"/>
<circle cx="138.4" cy="87.6" r=".46"/>
<circle cx="177.8" cy="110.5" r=".46"/>
<circle cx="135.9" cy="124.5" r=".46"/>
<circle cx="180.3" cy="123.2" r=".46"/>
<circle cx="177.8" cy="142.2" r=".46"/>
<circle cx="194.3" cy="142.2" r=".46"/>
<circle cx="190.5" cy="104.1" r=".46"/>
<circle cx="215.9" cy="127" r=".46"/>
<circle cx="193" cy="113" r=".46"/>
<circle cx="193" cy="114.3" r=".46"/>
<circle cx="200.7" cy="113" r=".46"/>
<circle cx="204.5" cy="113" r=".46"/>
<circle cx="215.9" cy="27.9" r=".46"/>
<circle cx="250.2" cy="74.9" r=".46"/>
<circle cx="247.6" cy="33" r=".46"/>
<circle cx="245.1" cy="25.4" r=".46"/>
<circle cx="245.1" cy="67.3" r=".46"/>
<circle cx="215.9" cy="69.9" r=".46"/>
<circle cx="22.9" cy="129.5" r=".46"/>
<circle cx="21.6" cy="161.3" r=".46"/>
<circle cx="21.6" cy="171.5" r=".46"/>
<circle cx="21.6" cy="166.4" r=".46"/>
<circle cx="127" cy="172.7" r=".46"/>
<circle cx="88.9" cy="132.1" r=".46"/>
<circle cx="22.9" cy="118.1" r=".46"/>
<circle cx="63.5" cy="171.5" r=".46"/>
<circle cx="63.5" cy="163.8" r=".46"/>
<circle cx="82.5" cy="177.8" r=".46"/>
<circle cx="125.7" cy="141" r=".46"/>
<circle cx="127" cy="162.6" r=".46"/>
<circle cx="127" cy="153.7" r=".46"/>
<circle cx="27.9" cy="43.2" r=".46"/>
<circle cx="92.7" cy="95.3" r=".46"/>
<circle cx="54.6" cy="95.3" r=".46"/>
<circle cx="92.7" cy="82.6" r=".46"/>
<circle cx="54.6" cy="88.9" r=".46"/>
<circle cx="54.6" cy="86.4" r=".46"/>
<circle cx="130.8" cy="64.8" r=".46"/>
<circle cx="139.7" cy="35.6" r=".46"/>
<circle cx="109.2" cy="40.6" r=".46"/>
<circle cx="109.2" cy="38.1" r=".46"/>
<circle cx="109.2" cy="35.6" r=".46"/>
<circle cx="54.6" cy="76.2" r=".46"/>
<circle cx="54.6" cy="82.6" r=".46"/>
</g>
<g font-size="3.2" fill="#ff0828">
<text x="127.7" y="48.6">24MHz</text>
<text x="132" y="52.3">oscillator</text>
<text x="140.8" y="48.6">Crystal</text>
<text x="43.6" y="57">AC6965D</text>
<text x="60.7" y="57">Main</text>
<text x="70.4" y="57">control</text>
<text x="84.3" y="57">chip</text>
<text x="164.1" y="64.4">output</text>
<text x="165.7" y="60.7">Stereo</text>
<text x="176.8" y="64.4">method</text>
<text x="178.4" y="60.7">audio</text>
<text x="187.2" y="91.9">Amplifier</text>
<text x="204.1" y="91.9">Stereo</text>
<text x="216.8" y="91.9">Output</text>
<text x="59" y="110.6">AD button,</text>
<text x="78.8" y="110.6">TF card</text>
<text x="57.4" y="146.7">Michrophone,</text>
<text x="81.8" y="146.7">AUX, USB</text>
<text x="198.5" y="162.9">BAT Charger</text>
<text x="221.4" y="162.9">IC, Power</text>
<text x="239.6" y="162.9">USB</text>
<text x="51.9" y="195.9">LDO 3.3V,</text>
<text x="70.5" y="195.9">BAT Protection</text>
<text x="97.7" y="195.9">IC, BAT Terminal</text>
</g>
<g font-size="2.8" fill="#840000">
<text x="178" y="190.9">Title:</text>
<text x="187.7" y="190.9">Bluetooth</text>
<text x="204.3" y="190.9">audio</text>
<text x="214.8" y="190.9">board</text>
</g>
<g font-size="2.1" fill="#840000">
<text x="178" y="184">Sheet:</text>
<text x="178" y="181.2">EDIC</text>
<text x="178" y="186.7">File:</text>
<text x="184.1" y="186.7">Bluetooth</text>
<text x="196.1" y="186.7">Audio</text>
<text x="203.5" y="186.7">board.kicad_sch</text>
<text x="178" y="196.9">KiCad</text>
<text x="178" y="194.1">Size:</text>
<text x="184.7" y="194.1">A4</text>
<text x="185.7" y="196.9">E.D.A.</text>
<text x="193.3" y="196.9">9.0.6</text>
<text x="200" y="194.1">Date:</text>
<text x="207" y="194.1">2025-11-17</text>
<text x="263" y="194.3">Rev:</text>
<text x="263" y="196.9">Id:</text>
<text x="267.1" y="196.9">1/1</text>
<text x="269.4" y="194.3">V1.1</text>
</g>
<g font-size="1.8" fill="#840000">
<text x="35" y="11.9">1</text>
<text x="85" y="11.9">2</text>
<text x="135" y="11.9">3</text>
<text x="185" y="11.9">4</text>
<text x="235" y="11.9">5</text>
<text x="285" y="11.9">6</text>
<text x="132.9" y="27.8" transform="rotate(-90 132.9 27.8)">20pF</text>
<text x="145.6" y="27.8" transform="rotate(-90 145.6 27.8)">20pF</text>
<text x="10.3" y="35.9">A</text>
<text x="132.9" y="33.7" transform="rotate(-90 132.9 33.7)">C11</text>
<text x="145.6" y="33.7" transform="rotate(-90 145.6 33.7)">C12</text>
<text x="198.7" y="32.6">C13</text>
<text x="285.3" y="35.9">A</text>
<text x="198.7" y="74.5">C17</text>
<text x="10.3" y="85.9">B</text>
<text x="285.3" y="85.9">B</text>
<text x="10.3" y="135.9">C</text>
<text x="285.3" y="135.9">C</text>
<text x="10.3" y="185.9">D</text>
<text x="285.3" y="185.9">D</text>
<text x="35" y="199.9">1</text>
<text x="85" y="199.9">2</text>
<text x="135" y="199.9">3</text>
<text x="185" y="199.9">4</text>
<text x="235" y="199.9">5</text>
<text x="285" y="199.9">6</text>
</g>
<g font-size="1.8" fill="#006464">
<text x="243.1" y="14.8">GND</text>
<text x="114.3" y="21.8">AE1</text>
<text x="138.5" y="19.4">24MHz</text>
<text x="203.8" y="23.7">R13</text>
<text x="208.5" y="22.7">1K</text>
<text x="223.8" y="21.2">LTK5128D</text>
<text x="227.2" y="18.6">U1</text>
<text x="65.4" y="27">IC1</text>
<text x="99" y="25">C6</text>
<text x="103.9" y="25">2.7pF</text>
<text x="114.3" y="24.4">Antenna</text>
<text x="138.2" y="28.3">Y1</text>
<text x="201" y="28.8">R12</text>
<text x="206" y="27.8">100K</text>
<text x="258.8" y="26.3">Speaker</text>
<text x="267.5" y="26.3">1</text>
<text x="23.3" y="32.6">Blue</text>
<text x="24.1" y="30.1">D1</text>
<text x="31.7" y="30.1">R1</text>
<text x="31.7" y="32.6">1K</text>
<text x="62.6" y="32.9">AC6965A</text>
<text x="96.1" y="32.5" transform="rotate(-90 96.1 32.5)">GND</text>
<text x="99" y="32.6">C5</text>
<text x="99" y="35.2">C4</text>
<text x="104.8" y="32.6">105</text>
<text x="104.8" y="35.2">105</text>
<text x="190.1" y="35.1" transform="rotate(-90 190.1 35.1)">GND</text>
<text x="205.1" y="32.6">105</text>
<text x="266.7" y="31.3">J4</text>
<text x="17.4" y="37.6" transform="rotate(-90 17.4 37.6)">GND</text>
<text x="99" y="40.2">C2</text>
<text x="99" y="37.7">C3</text>
<text x="104.8" y="40.2">222</text>
<text x="104.8" y="37.7">105</text>
<text x="201" y="37.7">R14</text>
<text x="206.6" y="36.7">10K</text>
<text x="247.5" y="40.5">C14</text>
<text x="21.2" y="45.2" transform="rotate(-90 21.2 45.2)">GND</text>
<text x="29.1" y="42.8">C1</text>
<text x="34.9" y="42.8">105</text>
<text x="107.2" y="47.9">GND</text>
<text x="137.7" y="42.8">GND</text>
<text x="172.1" y="45.3">683</text>
<text x="180.7" y="46.6">R15</text>
<text x="186.3" y="45.6">47K</text>
<text x="248" y="45.1">106</text>
<text x="245.6" y="52.9">GND</text>
<text x="172.1" y="54.2">683</text>
<text x="180.7" y="55.5">R16</text>
<text x="186.3" y="54.5">47K</text>
<text x="243.1" y="59.3">GND</text>
<text x="201.3" y="65.6">R17</text>
<text x="205.9" y="64.6">1K</text>
<text x="223.8" y="63.1">LTK5128D</text>
<text x="227.2" y="60.6">U2</text>
<text x="45.1" y="70.7">R2</text>
<text x="46.1" y="68.7">22K</text>
<text x="201" y="70.7">R18</text>
<text x="206" y="69.7">100K</text>
<text x="260.6" y="67.7">Speaker</text>
<text x="269.3" y="67.7">2</text>
<text x="26.8" y="73">MODE</text>
<text x="34" y="75.8">SW1</text>
<text x="45.9" y="77.1">R3</text>
<text x="46.7" y="74.8">0R</text>
<text x="94.4" y="76.6">R8</text>
<text x="190.1" y="77" transform="rotate(-90 190.1 77)">GND</text>
<text x="205.1" y="74.5">105</text>
<text x="269.2" y="73.3">J5</text>
<text x="16.1" y="78.2" transform="rotate(-90 16.1 78.2)">GND</text>
<text x="24.1" y="79.3">PREV/VOL-</text>
<text x="34.3" y="82.1">SW2</text>
<text x="45.2" y="81.1">9.1K</text>
<text x="45.6" y="83.4">R4</text>
<text x="94.3" y="79.3">2.2R</text>
<text x="201" y="79.6">R19</text>
<text x="206.6" y="78.6">10K</text>
<text x="250" y="82.4">C18</text>
<text x="16.1" y="84.6" transform="rotate(-90 16.1 84.6)">GND</text>
<text x="27.6" y="85.7">PP</text>
<text x="34.8" y="88">SW3</text>
<text x="45.3" y="87.5">15K</text>
<text x="45.4" y="89.8">R5</text>
<text x="93.1" y="87.5">C7</text>
<text x="134.6" y="87.2">TF_PUSH</text>
<text x="134.6" y="84.7">U3</text>
<text x="250.6" y="87">106</text>
<text x="16.1" y="90.9" transform="rotate(-90 16.1 90.9)">GND</text>
<text x="23.6" y="92.3">NEXT/VOL+</text>
<text x="34.5" y="93.8">SW4</text>
<text x="45.8" y="94.1">24K</text>
<text x="93.1" y="92">106</text>
<text x="103.7" y="93.8">3.3K</text>
<text x="141.5" y="94.8">GND</text>
<text x="248.2" y="93.6">GND</text>
<text x="16.1" y="97.3" transform="rotate(-90 16.1 97.3)">GND</text>
<text x="44.9" y="101.2">220K</text>
<text x="45.9" y="96.1">R6</text>
<text x="104.1" y="96.1">R9</text>
<text x="188.5" y="99.9">GND</text>
<text x="45.6" y="103.7">R7</text>
<text x="90.7" y="102.5">GND</text>
<text x="175.8" y="106.3">GND</text>
<text x="186.8" y="107.5">10uF</text>
<text x="193.3" y="107.8">100nF</text>
<text x="235" y="106.3">USB_C_Receptacle</text>
<text x="242.6" y="103.7">J6</text>
<text x="174.1" y="113.9">10uF</text>
<text x="186.8" y="112.1">C26</text>
<text x="193.4" y="112.4">C27</text>
<text x="201.8" y="112.1">250mR</text>
<text x="202" y="108.6">R23</text>
<text x="247.9" y="111.4">VBUS</text>
<text x="125.8" y="117.7">J3</text>
<text x="174.1" y="118.5">C25</text>
<text x="180.6" y="114.1">100nF</text>
<text x="180.7" y="118.7">C24</text>
<text x="217.3" y="118.7">R24</text>
<text x="264" y="118.5">R26</text>
<text x="19.4" y="122.8">NC</text>
<text x="33" y="123.5">MK1</text>
<text x="99.3" y="123">U5</text>
<text x="124" y="120.2">USB_A</text>
<text x="126" y="125.3">VBUS</text>
<text x="185.9" y="124.1">BAT</text>
<text x="193.9" y="122" transform="rotate(-90 193.9 122)">V_{CC}</text>
<text x="197.5" y="124.1">CE</text>
<text x="205.6" y="125.1">RLED D2</text>
<text x="217.4" y="122.3">10k</text>
<text x="249.9" y="120.2">D+</text>
<text x="249.9" y="122.8">D-</text>
<text x="263.9" y="122">5.1K</text>
<text x="19.7" y="127.6">C8</text>
<text x="33" y="126">Microphone</text>
<text x="59.6" y="127.9">C9</text>
<text x="65.4" y="127.9">106</text>
<text x="74.3" y="129.1">R10</text>
<text x="74.8" y="126.6">10R</text>
<text x="128" y="130.4">D+</text>
<text x="185.9" y="129.1">TEMP</text>
<text x="185.9" y="131.7">PROG</text>
<text x="191" y="127.9">U4</text>
<text x="194.1" y="131.7">~{STDBY}</text>
<text x="194.8" y="129.1">~{CHRG}</text>
<text x="249" y="129.1">CC1</text>
<text x="249" y="131.7">CC2</text>
<text x="20.3" y="136.8">GNDA</text>
<text x="65.4" y="135.5">106</text>
<text x="74.3" y="136.8">R11</text>
<text x="74.8" y="134.2">10R</text>
<text x="125.3" y="136.1" transform="rotate(-90 125.3 136.1)">Shield</text>
<text x="127.9" y="136.1" transform="rotate(-90 127.9 136.1)">GND</text>
<text x="128" y="132.9">D-</text>
<text x="179.2" y="135.2">R22</text>
<text x="193.9" y="137.9" transform="rotate(-90 193.9 137.9)">GND</text>
<text x="196.4" y="137.9" transform="rotate(-90 196.4 137.9)">EPAD</text>
<text x="206.6" y="135.2">GLED</text>
<text x="213" y="135.2">D3</text>
<text x="237.1" y="133.6" transform="rotate(-90 237.1 133.6)">SHIELD</text>
<text x="244.7" y="133.6" transform="rotate(-90 244.7 133.6)">GND</text>
<text x="259.4" y="134">R25</text>
<text x="263.9" y="134">5.1K</text>
<text x="82.1" y="141.7" transform="rotate(-90 82.1 141.7)">GND</text>
<text x="95.3" y="138.5">PJ-328-5A</text>
<text x="178.9" y="138.8">1.2K</text>
<text x="184.4" y="140.3">TP4056-42-ESOP8</text>
<text x="267.2" y="140.6">GND</text>
<text x="123.7" y="146.9">GND</text>
<text x="175.8" y="148.2">GND</text>
<text x="192.3" y="148.2">GND</text>
<text x="238" y="146.9">GND</text>
<text x="42.8" y="154.5">IC2</text>
<text x="103.8" y="155.8">IC3</text>
<text x="35.4" y="157.1">ME6211C33M5G-N</text>
<text x="102.1" y="158.3">DW06D</text>
<text x="25" y="165.9" transform="rotate(-90 25 165.9)">GND</text>
<text x="36.1" y="162.2">VIN</text>
<text x="36.1" y="164.7">VSS</text>
<text x="36.1" y="167.2">CE</text>
<text x="47.9" y="164.7">VOUT</text>
<text x="50" y="162.2">NC</text>
<text x="98.3" y="163.4">V-</text>
<text x="98.3" y="166">S1</text>
<text x="108.7" y="166">VDD</text>
<text x="108.8" y="163.4">VSS</text>
<text x="127.5" y="164.7">100nF</text>
<text x="148.6" y="163.7">J7</text>
<text x="152.2" y="163.4">BAT</text>
<text x="83.7" y="173.8">1K</text>
<text x="83.9" y="170.8">R20</text>
<text x="98.3" y="168.5">S2</text>
<text x="111" y="168.5">D</text>
<text x="127.6" y="169.5">C23</text>
<text x="21.7" y="176.1">10uF</text>
<text x="30.7" y="176.4">100nF</text>
<text x="48.3" y="176.4">100nF</text>
<text x="58.5" y="176.1">10uF</text>
<text x="128.4" y="178.4">R21</text>
<text x="21.7" y="180.7">C19</text>
<text x="30.8" y="180.9">C20</text>
<text x="50.4" y="180.9">C22</text>
<text x="59.5" y="180.7">C21</text>
<text x="80.5" y="185">GND</text>
<text x="128.5" y="181.7">100R</text>
<text x="19.6" y="188.8">GND</text>
<text x="28.4" y="188.8">GND</text>
<text x="52.6" y="188.8">GND</text>
<text x="61.5" y="188.8">GND</text>
</g>
<g font-size="1.8" fill="#0f0f0f">
<text x="246.8" y="17.4">+3.3V</text>
<text x="39.4" y="22.5">CMD</text>
<text x="39.4" y="20">CLK</text>
<text x="89.2" y="20">BT_OSCO</text>
<text x="90" y="22.5">BT_OSCI</text>
<text x="194.3" y="22.5">MUTE</text>
<text x="39.4" y="25.1">USBDM-</text>
<text x="39.4" y="27.6">USBDP+</text>
<text x="191.8" y="27.6">+3.3V</text>
<text x="251.5" y="27.6">SPK2</text>
<text x="39.4" y="32.7">AUXL</text>
<text x="39.4" y="30.1">AUXR</text>
<text x="39.4" y="35.2">LED</text>
<text x="90.6" y="35.2">+3.3V</text>
<text x="251.5" y="35.2">SPK1</text>
<text x="39.4" y="37.8">MIC</text>
<text x="91.4" y="37.8">BAT+</text>
<text x="91.4" y="40.3">MUTE</text>
<text x="191.8" y="36.5">+3.3V</text>
<text x="193" y="40.3">LIN</text>
<text x="39.4" y="47.9">DACR</text>
<text x="39.4" y="45.4">DACL</text>
<text x="91.3" y="47.9">RXD</text>
<text x="91.6" y="45.4">TXD</text>
<text x="91.7" y="42.8">ADKEY</text>
<text x="160" y="45.4">DACL C15</text>
<text x="192.4" y="45.4">LIN</text>
<text x="160" y="54.3">DACR C16</text>
<text x="192.2" y="54.3">RIN</text>
<text x="249.4" y="59.3">+3.3V</text>
<text x="191.8" y="64.4">MUTE</text>
<text x="31.7" y="69.5">+3.3V</text>
<text x="91.9" y="68.2">+3.3V</text>
<text x="191.8" y="69.5">+3.3V</text>
<text x="252.7" y="69.5">SPK2</text>
<text x="252.7" y="77.1">SPK1</text>
<text x="104.1" y="79.7">CMD</text>
<text x="191.8" y="78.4">+3.3V</text>
<text x="191.8" y="82.2">RIN</text>
<text x="63.8" y="86">ADKEY</text>
<text x="102.9" y="89.8">USBDM-</text>
<text x="104.1" y="84.7">CLK</text>
<text x="31.7" y="102.5">AUX_DET</text>
<text x="200.6" y="103.8">VBUS</text>
<text x="261.6" y="110.1">VBUS</text>
<text x="16.5" y="117.8">MIC</text>
<text x="80" y="125.4">AUX_DET</text>
<text x="137.6" y="120.3">+3.3V</text>
<text x="168.9" y="122.8">BAT+</text>
<text x="53.3" y="127.9">AUXR</text>
<text x="135.2" y="131.7">USBDM-</text>
<text x="135.4" y="129.2">USBDP+</text>
<text x="53.3" y="135.5">AUXL C10</text>
<text x="16.5" y="154.6">BAT+</text>
<text x="62.7" y="154.6">+3.3V</text>
<text x="128.2" y="153.3">BAT-</text>
<text x="150.8" y="179.1" transform="rotate(-90 150.8 179.1)">BAT+</text>
<text x="153.3" y="179.1" transform="rotate(-90 153.3 179.1)">BAT-</text>
<text x="128.2" y="186.3">BAT+</text>
</g>
<g font-size="1.8" fill="#009600">
<text x="128.3" y="22.5">BT_OSCI</text>
<text x="143.9" y="22.5">BT_OSCO</text>
</g>
<g font-size="1.8" fill="#a90000">
<text x="254" y="110.2">VBUS</text>
<text x="192.8" y="117.5" transform="rotate(-90 192.8 117.5)">4</text>
<text x="255.3" y="119.1">A6</text>
<text x="29" y="120.1" transform="rotate(-90 29 120.1)">1</text>
<text x="132.6" y="124.2">1</text>
<text x="183.4" y="122.9">5</text>
<text x="201.2" y="122.9">8</text>
<text x="255.3" y="121.7">A7</text>
<text x="29" y="127.7" transform="rotate(-90 29 127.7)">2</text>
<text x="132.6" y="129.3">3</text>
<text x="132.6" y="131.8">2</text>
<text x="183.4" y="128">1</text>
<text x="183.4" y="130.6">2</text>
<text x="201.2" y="128">7</text>
<text x="201.2" y="130.6">6</text>
<text x="255.2" y="130.6">B5</text>
<text x="255.3" y="128">A5</text>
<text x="236" y="137.9" transform="rotate(-90 236 137.9)">S</text>
<text x="124.2" y="139.1" transform="rotate(-90 124.2 139.1)">5</text>
<text x="126.7" y="139.1" transform="rotate(-90 126.7 139.1)">4</text>
<text x="192.8" y="140.4" transform="rotate(-90 192.8 140.4)">3</text>
<text x="195.3" y="140.4" transform="rotate(-90 195.3 140.4)">9</text>
<text x="243.6" y="139.2" transform="rotate(-90 243.6 139.2)">GND</text>
<text x="32.3" y="161">1</text>
<text x="55.2" y="161">4</text>
<text x="32.3" y="163.6">2</text>
<text x="32.3" y="166.1">3</text>
<text x="55.2" y="163.6">5</text>
<text x="94.5" y="162.3">1</text>
<text x="94.5" y="164.8">2</text>
<text x="94.5" y="167.4">3</text>
<text x="114.9" y="162.3">6</text>
<text x="114.9" y="164.8">5</text>
<text x="114.9" y="167.4">4</text>
</g>
<g font-size="1.8" fill="#ff7f7e">
<text x="200.2" y="147.2">For</text>
<text x="200.4" y="149.2">with</text>
<text x="204.4" y="147.2">single</text>
<text x="205.4" y="149.2">3.7V</text>
<text x="210.7" y="149.2">nominal</text>
<text x="211.2" y="147.2">cell</text>
<text x="215.9" y="147.2">lithium</text>
<text x="219.4" y="149.2">voltage</text>
<text x="223.7" y="147.2">battery</text>
<text x="227.5" y="149.2">and</text>
<text x="208" y="151.2">4.2</text>
<text x="212.2" y="151.2">full</text>
<text x="216.6" y="151.2">charge</text>
</g>
<g font-size="1.4" fill="#a90000">
<text x="47.7" y="20.1">1</text>
<text x="47.7" y="22.6">2</text>
<text x="85.3" y="20.1">24</text>
<text x="85.3" y="22.6">23</text>
<text x="47.7" y="25.1">3</text>
<text x="47.7" y="27.7">4</text>
<text x="85.3" y="25.1">22</text>
<text x="85.3" y="27.7">21</text>
<text x="216.6" y="27.7">1</text>
<text x="239.4" y="25.1">9</text>
<text x="239.4" y="27.7">8</text>
<text x="47.7" y="30.2">5</text>
<text x="47.7" y="32.8">6</text>
<text x="47.7" y="35.3">7</text>
<text x="85.3" y="30.2">20</text>
<text x="85.3" y="32.8">19</text>
<text x="85.3" y="35.3">18</text>
<text x="216.6" y="30.2">2</text>
<text x="216.6" y="32.8">3</text>
<text x="216.6" y="35.3">4</text>
<text x="239.4" y="30.2">7</text>
<text x="239.4" y="32.8">6</text>
<text x="239.4" y="35.3">5</text>
<text x="47.7" y="37.8">8</text>
<text x="47.7" y="40.4">9</text>
<text x="85.3" y="37.8">17</text>
<text x="85.3" y="40.4">16</text>
<text x="47.2" y="42.9">10</text>
<text x="47.2" y="45.5">11</text>
<text x="85.3" y="42.9">15</text>
<text x="85.3" y="45.5">14</text>
<text x="47.2" y="48">12</text>
<text x="85.3" y="48">13</text>
<text x="216.6" y="69.6">1</text>
<text x="239.4" y="67.1">9</text>
<text x="239.4" y="69.6">8</text>
<text x="111.2" y="74.7">1</text>
<text x="111.2" y="77.2">2</text>
<text x="125.5" y="72.2" transform="rotate(-90 125.5 72.2)">13</text>
<text x="130.6" y="72.2" transform="rotate(-90 130.6 72.2)">12</text>
<text x="216.6" y="72.1">2</text>
<text x="216.6" y="74.7">3</text>
<text x="216.6" y="77.2">4</text>
<text x="239.4" y="72.1">7</text>
<text x="239.4" y="74.7">6</text>
<text x="239.4" y="77.2">5</text>
<text x="111.2" y="79.8">3</text>
<text x="111.2" y="82.3">4</text>
<text x="111.2" y="84.8">5</text>
<text x="111.2" y="87.4">6</text>
<text x="111.2" y="89.9">7</text>
<text x="111.2" y="92.5">8</text>
<text x="111.2" y="95">9</text>
<text x="125.5" y="100.1" transform="rotate(-90 125.5 100.1)">10</text>
<text x="130.6" y="100.1" transform="rotate(-90 130.6 100.1)">11</text>
<text x="93.4" y="125.5">4</text>
<text x="93.4" y="128">7</text>
<text x="93.4" y="130.6">3</text>
<text x="93.4" y="133.1">6</text>
<text x="93.4" y="135.6">5</text>
</g>
<g font-size="1.4" fill="#006464">
<text x="50" y="21">PC5</text>
<text x="50" y="23.6">PC4</text>
<text x="77.8" y="21">BT_OSCO</text>
<text x="78.3" y="23.6">BT_OSCI</text>
<text x="50" y="26.1">USBDM/PC3</text>
<text x="50" y="28.7">USBDP</text>
<text x="78.9" y="28.7">FM_ANT</text>
<text x="79.9" y="26.1">BT_RF</text>
<text x="218.9" y="28.7">SD</text>
<text x="235.1" y="28.7">OVP</text>
<text x="236.1" y="26.1">EP</text>
<text x="50" y="31.2">PA4</text>
<text x="50" y="33.7">PA3</text>
<text x="78.1" y="33.7">BT_AVDD</text>
<text x="80" y="31.2">VSSIO</text>
<text x="218.9" y="31.2">BYPASS</text>
<text x="218.9" y="33.7">MODE</text>
<text x="234.9" y="31.2">GND</text>
<text x="235.1" y="33.7">VDD</text>
<text x="50" y="36.3">PA2/PA0</text>
<text x="50" y="38.8">MIC</text>
<text x="50" y="41.4">DACVSS</text>
<text x="75.2" y="41.4">PB5/LDO_IN</text>
<text x="79.9" y="36.3">VDDIO</text>
<text x="80.8" y="38.8">VBAT</text>
<text x="218.9" y="36.3">IN-</text>
<text x="235" y="36.3">OVN</text>
<text x="50" y="43.9">VCOM</text>
<text x="50" y="46.4">DACL</text>
<text x="81.4" y="43.9">PB4</text>
<text x="81.4" y="46.4">PB6</text>
<text x="50" y="49">DACR</text>
<text x="81.4" y="49">PB7</text>
<text x="218.9" y="70.6">SD</text>
<text x="235.1" y="70.6">OVP</text>
<text x="236.1" y="68">EP</text>
<text x="113.5" y="75.7">DAT2</text>
<text x="126.5" y="75.1" transform="rotate(-90 126.5 75.1)">13</text>
<text x="131.5" y="75.1" transform="rotate(-90 131.5 75.1)">12</text>
<text x="218.9" y="73.1">BYPASS</text>
<text x="218.9" y="75.7">MODE</text>
<text x="234.9" y="73.1">GND</text>
<text x="235.1" y="75.7">VDD</text>
<text x="113.5" y="78.2">CD/DAT3</text>
<text x="113.5" y="80.7">CMD</text>
<text x="113.5" y="83.3">VDD</text>
<text x="218.9" y="78.2">IN-</text>
<text x="235" y="78.2">OVN</text>
<text x="113.5" y="85.8">CLX</text>
<text x="113.5" y="88.4">VSS</text>
<text x="113.5" y="90.9">DAT0</text>
<text x="113.5" y="93.4">DAT1</text>
<text x="113.5" y="96">CD</text>
<text x="126.5" y="97.3" transform="rotate(-90 126.5 97.3)">10</text>
<text x="131.5" y="97.3" transform="rotate(-90 131.5 97.3)">11</text>
<text x="95.8" y="126.5">4</text>
<text x="95.8" y="129">7</text>
<text x="95.8" y="131.5">3</text>
<text x="95.8" y="134.1">6</text>
<text x="95.8" y="136.6">5</text>
</g>
<g font-size="1.4" fill="#840000">
<text x="260.9" y="31.2">+</text>
<text x="263.4" y="73.1">+</text>
<text x="151.9" y="168.4" transform="rotate(-90 151.9 168.4)">+</text>
</g>
<g font-size="1.1" fill="#0f0f0f">
<text x="205.7" y="131.9">LED3</text>
<text x="205.7" y="126.8">LED2</text>
</g>
</svg>
